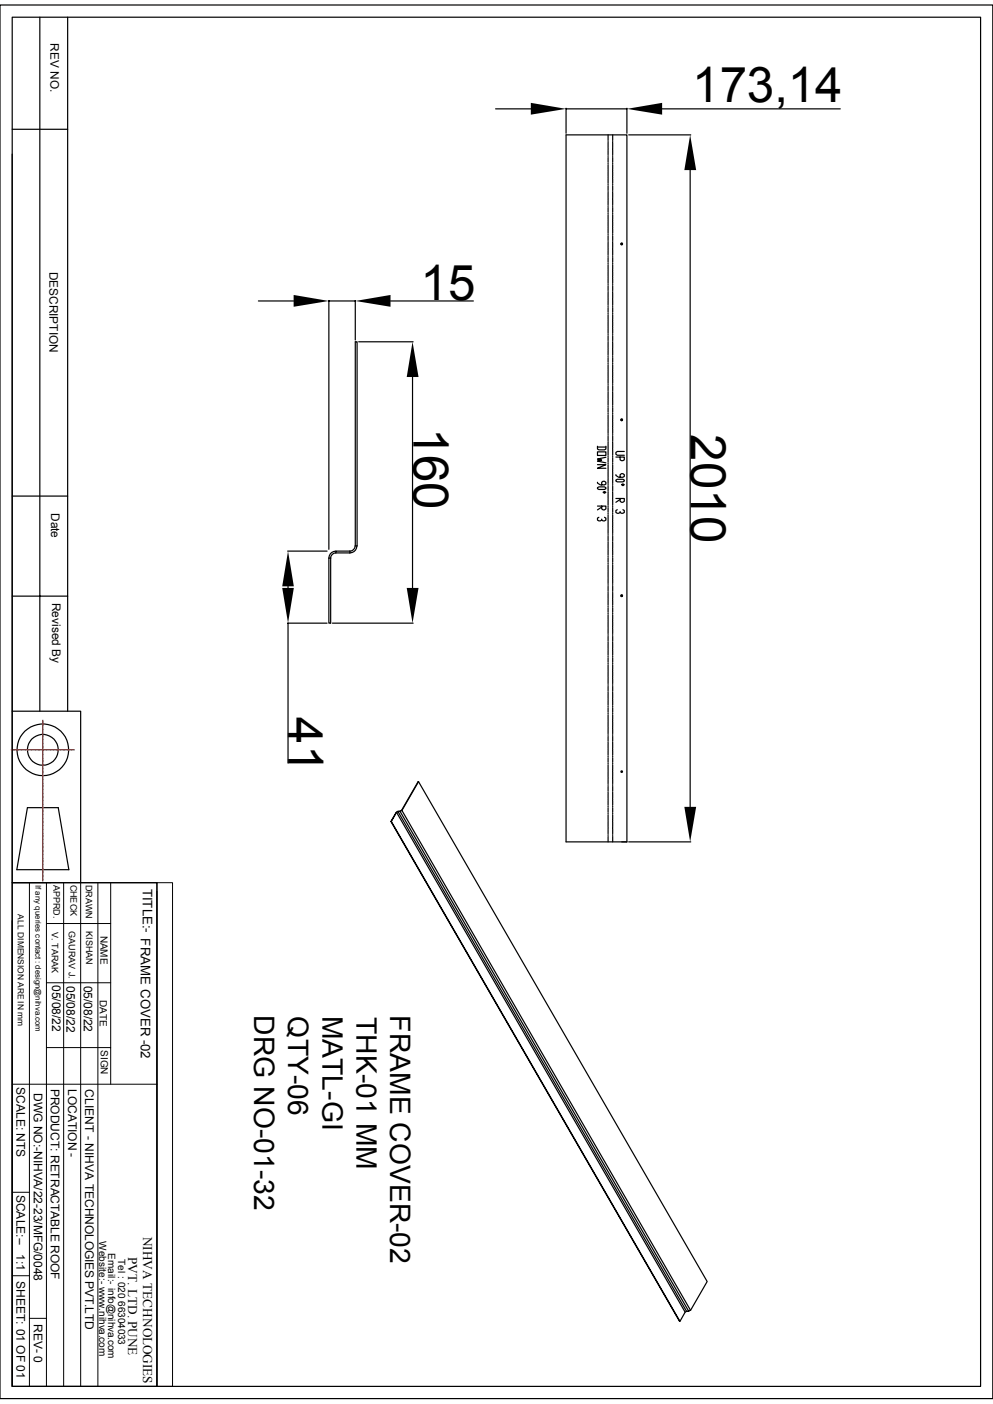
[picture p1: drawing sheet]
<svg xmlns="http://www.w3.org/2000/svg" width="210mm" height="297mm" viewBox="0 0 210 297" stroke-linecap="round" stroke-linejoin="round" font-family="sans-serif">
<g fill="none" stroke="#000" stroke-width=".25">
<path d="M0 1.1h210v294.8h-210zM2.6 3.6h204.8v289.7h-204.8zM8.4 3.6v146.9M14.3 3.6v146.9M2.6 32.6v117.9h14.5v36.2M2.6 27.3h11.7M104.8 23h7.5M119.7 28.5h12.9v149.6h-12.9zM119.7 22.9v5.3M119.7 23h12.9M128.6 28.5v1.2M128.6 29.9v.2"/>
<path d="M128.6 30.3v.9M128.6 31.4v.2M128.6 31.8v.9M128.6 32.9v.2M128.6 33.3v.9M128.6 34.5v.1M128.6 34.8v1M128.6 35.9v.3M128.6 36.3v1M128.6 37.5v.2M128.6 37.8v1M128.6 39v.2"/>
<path d="M128.6 39.4v.9M129.6 28.5v1.2M129.6 29.9v.2M129.6 30.3v.9M129.6 31.4v.2M129.6 31.8v.9M129.6 32.9v.2M129.6 33.3v.9M129.6 34.5v.1M129.6 34.8v1M129.6 35.9v.3M129.6 36.3v1"/>
<path d="M129.6 37.5v.2M129.6 37.8v1M129.6 39v.2M129.6 39.4v.9M132.6 22.9v5.3M133 28.5h13.1M140 23h37.7M146 36v134.7M128.6 40.5v.2M128.6 40.9v.9M128.6 42v.2M128.6 42.4v.9"/>
<path d="M128.6 43.5v.2M128.6 43.9v.9M128.6 45v.2M128.6 45.4v1M128.6 46.5v.2M128.6 46.9v1M128.6 48v.3M128.6 48.4v1M128.6 49.6v.1M128.6 50v.9M128.6 51.1v.2M128.6 51.4v1"/>
<path d="M128.6 52.6v.2M128.6 53v.9M128.6 54.1v.2M128.6 54.5v.9M128.6 55.6v.2M128.6 56v.9M128.6 57.1v.2M128.6 57.5v1M128.6 58.6v.2M128.6 59v.9M129.6 40.5v.2M129.6 40.9v.9"/>
<path d="M129.6 42v.2M129.6 42.4v.9M129.6 43.5v.2M129.6 43.9v.9M129.6 45v.2M129.6 45.4v1M129.6 46.5v.2M129.6 46.9v1M129.6 48v.3M129.6 48.4v1M129.6 49.6v.1M129.6 50v.9"/>
<path d="M129.6 51.1v.2M129.6 51.4v1M129.6 52.6v.2M129.6 53v.9M129.6 54.1v.2M129.6 54.5v.9M129.6 55.6v.2M129.6 56v.9M129.6 57.1v.2M129.6 57.5v1M129.6 58.6v.2M129.6 59v.9"/>
<path d="M54.7 63.7h7.4M69.6 63.6v52.6M69.6 63.7h5.5M75.1 72.3h.4v43.2h-.4zM75.1 63.6v8.3M75.9 72.3h11.5M82.6 63.7h17.5M87.2 79.8v44.6M128.6 60.2v.1M128.6 60.5v1M128.6 61.7v.1M128.6 62v1"/>
<path d="M128.6 63.2v.2M128.6 63.5v1M128.6 64.7v.2M128.6 65.1v.9M128.6 66.2v.2M128.6 66.6v.9M128.6 67.7v.2M128.6 68.1v.9M128.6 69.2v.2M128.6 69.6v.9M128.6 70.7v.2M128.6 71.1v1"/>
<path d="M128.6 72.3v.1M128.6 72.6v1M128.6 73.7v.3M128.6 74.1v1M128.6 75.3v.1M128.6 75.6v1M128.6 76.8v.2M128.6 77.2v.9M128.6 78.3v.2M128.6 78.7v.9M128.6 79.8v.2M129.6 60.2v.1"/>
<path d="M129.6 60.5v1M129.6 61.7v.1M129.6 62v1M129.6 63.2v.2M129.6 63.5v1M129.6 64.7v.2M129.6 65.1v.9M129.6 66.2v.2M129.6 66.6v.9M129.6 67.7v.2M129.6 68.1v.9M129.6 69.2v.2"/>
<path d="M129.6 69.6v.9M129.6 70.7v.2M129.6 71.1v1M129.6 72.3v.1M129.6 72.6v1M129.6 73.7v.3M129.6 74.1v1M129.6 75.3v.1M129.6 75.6v1M129.6 76.8v.2M129.6 77.2v.9M129.6 78.3v.2"/>
<path d="M129.6 78.7v.9M129.6 79.8v.2M126.4 95.6h1.7v.8h-1.7zM126.4 94.4v.6l.3 .2h1.1l.3-.2v-.6M126.4 98.3h1.7l-1.7 .8h1.7M126.4 94.6h1.7M128.1 96.7l-1.7 .4 .9 .2-.9 .2 1.7 .4M128.6 80.2v.9M128.6 81.3v.2M128.6 81.7v.9M128.6 82.8v.2M128.6 83.2v1"/>
<path d="M128.6 84.3v.2M128.6 84.7v.9M128.6 85.9v.1M128.6 86.2v1M128.6 87.4v.1M128.6 87.8v.9M128.6 88.9v.2M128.6 89.2v1M128.6 90.4v.2M128.6 90.8v.9M128.6 91.9v.2M128.6 92.3v.9"/>
<path d="M128.6 93.4v.2M128.6 93.8v.9M128.6 94.9v.2M128.6 95.3v.9M128.6 96.4v.2M128.6 96.8v.9M128.6 98v.1M128.6 98.3v1M128.6 99.4v.3M128.6 99.8v1M129.6 80.2v.9M129.6 81.3v.2"/>
<path d="M129.6 81.7v.9M129.6 82.8v.2M129.6 83.2v1M129.6 84.3v.2M129.6 84.7v.9M129.6 85.9v.1M129.6 86.2v1M129.6 87.4v.1M129.6 87.8v.9M129.6 88.9v.2M129.6 89.2v1M129.6 90.4v.2"/>
<path d="M129.6 90.8v.9M129.6 91.9v.2M129.6 92.3v.9M129.6 93.4v.2M129.6 93.8v.9M129.6 94.9v.2M129.6 95.3v.9M129.6 96.4v.2M129.6 96.8v.9M129.6 98v.1M129.6 98.3v1M129.6 99.4v.3"/>
<path d="M129.6 99.8v1M130.3 96.7h1.7v.6l-.3 .2-.6-.2v-.6M132 95.5h-1.4l-.3 .2v.4l.3 .2h1.4M2.6 104.9h11.7M60.8 116.6h8.4M69.6 118.1v13.7h.3v-13.7M69.6 118.1h.3M71 116.6a1.48 1.48 0 0 0-1.4 1.5M71 117a1.12 1.12 0 0 0-1.1 1.1M71 117h3M74 116.6h-3v.4M74 116.6v.4"/>
<path d="M75.1 115.5a1.12 1.12 0 0 1-1.1 1.1M75.5 115.5a1.48 1.48 0 0 1-1.5 1.5M126.4 107.1h1.7v.6l-.5 .2-.3-.2v-.6M126.4 103.2l.3-.2h1.1l.3 .2v.2l-.3 .1h-1.1l-.3-.1zM126.4 102v.2l.6 .4h.8l.3-.2v-.4l-.5-.2-.3 .2v.6M126.7 109.4l-.3 .2v.4l.3 .2 .6-.2M127.3 107.3l-.9 .6M127.6 104.1l.2-.1 .3 .1-.3 .3zM127.8 109.4l.3 .2v.4l-.5 .2-.3-.2v-.2M128.6 101v.2M128.6 101.3v1M128.6 102.5v.2"/>
<path d="M128.6 102.9v.9M128.6 104v.2M128.6 104.4v.9M128.6 105.5v.2M128.6 105.9v.9M128.6 107v.2M128.6 107.4v.9M128.6 108.5v.2M128.6 108.9v1M128.6 110v.2M128.6 110.4v1M128.6 111.5v.3"/>
<path d="M128.6 111.9v1M128.6 113.1v.1M128.6 113.5v.9M128.6 114.6v.2M128.6 114.9v1M128.6 116.1v.2M128.6 116.5v.9M128.6 117.6v.2M128.6 118v.9M128.6 119.1v.2M128.6 119.5v.9M129.6 101v.2"/>
<path d="M129.6 101.3v1M129.6 102.5v.2M129.6 102.9v.9M129.6 104v.2M129.6 104.4v.9M129.6 105.5v.2M129.6 105.9v.9M129.6 107v.2M129.6 107.4v.9M129.6 108.5v.2M129.6 108.9v1M129.6 110v.2"/>
<path d="M129.6 110.4v1M129.6 111.5v.3M129.6 111.9v1M129.6 113.1v.1M129.6 113.5v.9M129.6 114.6v.2M129.6 114.9v1M129.6 116.1v.2M129.6 116.5v.9M129.6 117.6v.2M129.6 118v.9M129.6 119.1v.2"/>
<path d="M129.6 119.5v.9M130.3 101.6l.3-.2h1.1l.3 .2v.2l-.3 .1h-1.1l-.3-.1zM130.3 100.4v.2l.6 .4h.8l.3-.2v-.4l-.6-.2-.3 .2v.6M130.3 105.5h1.7v.5l-.6 .3-.3-.3v-.5M130.6 107.8l-.3 .2v.4l.3 .2 .5-.2M131.1 105.7l-.8 .6M131.4 102.5l.3-.1 .3 .1-.3 .2zM131.7 107.8l.3 .2v.4l-.6 .2-.3-.2v-.2M2.6 126.1h11.7M60.8 131.8h8.4M60.9 124v.4M60.9 131.8v29.6"/>
<path d="M70.3 131.8h17.1M128.6 120.6v.2M128.6 121v1M128.6 122.1v.2M128.6 122.5v.9M128.6 123.7v.1M128.6 124v1M128.6 125.2v.1M128.6 125.5v1M128.6 126.7v.2M128.6 127v1M128.6 128.2v.2"/>
<path d="M128.6 128.6v.9M128.6 129.7v.2M128.6 130.1v.9M128.6 131.2v.2M128.6 131.6v.9M128.6 132.7v.2M128.6 133.1v.9M128.6 134.2v.2M128.6 134.6v1M128.6 135.8v.1M128.6 136.1v1M128.6 137.2v.3"/>
<path d="M128.6 137.6v1M128.6 138.8v.1M128.6 139.1v1M129.6 120.6v.2M129.6 121v1M129.6 122.1v.2M129.6 122.5v.9M129.6 123.7v.1M129.6 124v1M129.6 125.2v.1M129.6 125.5v1M129.6 126.7v.2"/>
<path d="M129.6 127v1M129.6 128.2v.2M129.6 128.6v.9M129.6 129.7v.2M129.6 130.1v.9M129.6 131.2v.2M129.6 131.6v.9M129.6 132.7v.2M129.6 133.1v.9M129.6 134.2v.2M129.6 134.6v1M129.6 135.8v.1"/>
<path d="M129.6 136.1v1M129.6 137.2v.3M129.6 137.6v1M129.6 138.8v.1M129.6 139.1v1M2.6 150.5v36.2M128.6 140.3v.2M128.6 140.7v.9M128.6 141.8v.2M128.6 142.2v.9M128.6 143.3v.2M128.6 143.7v.9"/>
<path d="M128.6 144.8v.2M128.6 145.2v.9M128.6 146.3v.2M128.6 146.7v1M128.6 147.8v.2M128.6 148.2v.9M128.6 149.4v.1M128.6 149.7v1M128.6 150.9v.1M128.6 151.3v.9M128.6 152.4v.2M128.6 152.7v1"/>
<path d="M128.6 153.9v.2M128.6 154.3v.9M128.6 155.4v.2M128.6 155.8v.9M128.6 156.9v.2M128.6 157.3v.9M128.6 158.4v.2M128.6 158.8v.9M128.6 159.9v.2M129.6 140.3v.2M129.6 140.7v.9M129.6 141.8v.2"/>
<path d="M129.6 142.2v.9M129.6 143.3v.2M129.6 143.7v.9M129.6 144.8v.2M129.6 145.2v.9M129.6 146.3v.2M129.6 146.7v1M129.6 147.8v.2M129.6 148.2v.9M129.6 149.4v.1M129.6 149.7v1M129.6 150.9v.1"/>
<path d="M129.6 151.3v.9M129.6 152.4v.2M129.6 152.7v1M129.6 153.9v.2M129.6 154.3v.9M129.6 155.4v.2M129.6 155.8v.9M129.6 156.9v.2M129.6 157.3v.9M129.6 158.4v.2M129.6 158.8v.9M129.6 159.9v.2"/>
<path d="M5.8 170.9h6.5l2.3 13.1h-11zM82.7 173.8l61.1 105.7-61-105.7 1.1-2-1.1 2M84.2 171.7h.4l61.1 105.7h-.5zM84.2 171.7l-.3 .1 61 105.8-1.1 1.9M84.2 171.7h.4M84.2 171.7l-.3 .2M84.9 171.4l3.6-6-3.5 6M84.9 171.4h.1M85 171.4l-.4 .2 .3-.2M88.5 165.4l61.1 105.7-3.6 6.1-61-105.8M128.6 177v1.1M128.6 160.3v.9"/>
<path d="M128.6 161.5v.1M128.6 161.8v1M128.6 162.9v.3M128.6 163.3v1M128.6 164.5v.2M128.6 164.8v1M128.6 166v.2M128.6 166.4v.9M128.6 167.5v.2M128.6 167.9v.9M128.6 169v.2M128.6 169.4v.9"/>
<path d="M128.6 170.5v.2M128.6 170.9v.9M128.6 172v.2M128.6 172.4v1M128.6 173.5v.2M128.6 173.9v1M128.6 175v.3M128.6 175.4v1M128.6 176.6v.1M129.6 177v1.1M129.6 160.3v.9M129.6 161.5v.1"/>
<path d="M129.6 161.8v1M129.6 162.9v.3M129.6 163.3v1M129.6 164.5v.2M129.6 164.8v1M129.6 166v.2M129.6 166.4v.9M129.6 167.5v.2M129.6 167.9v.9M129.6 169v.2M129.6 169.4v.9M129.6 170.5v.2"/>
<path d="M129.6 170.9v.9M129.6 172v.2M129.6 172.4v1M129.6 173.5v.2M129.6 173.9v1M129.6 175v.3M129.6 175.4v1M129.6 176.6v.1M133 178.1h13.1M2.6 186.7h30.6v106.6h-30.6zM2.6 194.8v98.5M145.2 277.4l-.3 .2"/>
<path d="M146 277.2l-.3 .2"/>
<circle cx="131.5" cy="51.6" r=".17"/>
<circle cx="131.5" cy="88.8" r=".17"/>
<circle cx="131.5" cy="126" r=".17"/>
<circle cx="9.1" cy="158.6" r="5.5"/>
<circle cx="9.1" cy="158.6" r="3.3"/>
<circle cx="131.5" cy="163.2" r=".17"/>
</g>
<path d="M112.3 21.8l7.4 1.2-7.4 1.3zM132.6 23l7.4-1.2v2.5zM146 28.5l1.2 7.5h-2.5zM62.1 62.4l7.5 1.3-7.5 1.2zM75.1 63.7l7.5-1.3v2.5zM87.2 72.3l1.3 7.5h-2.5zM60.9 116.6l1.2 7.4h-2.4zM59.7 124.4h2.4l-1.2 7.4zM86 124.4h2.5l-1.3 7.4zM144.7 170.7h2.5l-1.2 7.4z" fill="#000"/>
<g fill="none" stroke="#000" stroke-width=".21">
<path d="M2.6 186.7h30.6M6.2 186.7v106.6M9.8 195.4h13.6M9.8 186.7v106.6M13.5 186.7v106.6M17.1 186.7v106.6M20.7 186.7v106.6M23.4 186.7v42.7M33.2 186.7h3.3v106.6h-3.3zM33.2 188.6v104.7M9.8 207.9h13.6M2.6 229.4h30.6"/>
<path d="M9.8 221.6h13.6M2.6 252.2h3.6M2.6 269.9h3.6M6.2 278.9h3.6"/>
</g>
<g fill="none" stroke="#f00" stroke-width=".25">
<path d="M2.4 158.6h.5M3 158.6h.1M3.1 158.6h.5M3.7 158.6h.1M3.9 158.6h.5M4.5 158.6h.1M4.7 158.6h.4M5.2 158.6h.1M5.4 158.6h.5M6 158.6h.1M6.2 158.6h.4M6.7 158.6h.1"/>
<path d="M6.9 158.6h.5M7.5 158.6h.1M7.7 158.6h.5M8.3 158.6h.1M8.4 158.6h.5M9 158.6h.1M9.1 152.4v.2M9.1 152.7v.1M9.1 152.9v.5M9.1 153.5h.1M9.1 153.6v.5M9.1 154.2v.1"/>
<path d="M9.1 154.4v.5M9.1 155v.1M9.1 155.2v.4M9.1 155.7v.1M9.1 155.9v.5M9.1 156.5h.1M9.1 156.7v.4M9.1 157.2v.1M9.1 157.4v.5M9.1 158v.1M9.1 158.2v.5M9.1 158.8h.1"/>
<path d="M9.1 158.9v.5M9.1 159.5v.1M9.1 159.7v.4M9.2 158.6h.5M9.8 158.6h.1M9.9 158.6h.5M10.5 158.6h.1M10.7 158.6h.5M11.3 158.6h.1M11.5 158.6h.4M12 158.6h.1M12.2 158.6h.5"/>
<path d="M12.8 158.6h.1M13 158.6h.5M13.5 158.6h.1M13.7 158.6h.5M14.3 158.6h.1M14.5 158.6h.4M15.1 158.6h.1M15.2 158.6h.5M9.1 160.3v.1M9.1 160.4v.5M9.1 161v.1M9.1 161.2v.5"/>
<path d="M9.1 161.8h.1M9.1 162v.4M9.1 162.5v.1M9.1 162.7v.5M9.1 163.3v.1M9.1 163.4v.6M9.1 164v.1M9.1 164.2v.5M9.1 164.8v.1M9.1 165v.4M9.1 165.6v.1M9.1 165.7v.5"/>
<path d="M9.1 166.3v.1M9.1 166.5v.5M9.1 167v.1M9.1 167.3v.4M9.1 167.8v.1M9.1 168v.5M9.1 168.6v.1M9.1 168.7v.5M9.1 169.3v.1M9.1 169.5v.5M9.1 170.1v.1M9.1 170.3v.4"/>
<path d="M9.1 170.9h.1M9.1 171v.5M9.1 171.6v.1M9.1 171.8v.5M9.1 172.3v.1M9.1 172.6v.4M9.1 173.1v.1M9.1 173.3v.5M9.1 173.9h.1M9.1 174v.5M9.1 174.6v.1M9.1 174.8v.5"/>
<path d="M9.1 175.4v.1M9.1 175.6v.4M9.1 176.1v.1M9.1 176.3v.5M9.1 176.9v.1M9.1 177.1v.4M9.1 177.6v.1M9.1 177.8v.5M9.1 178.4v.1M9.1 178.6v.5M9.1 179.2h.1M9.1 179.3v.5"/>
<path d="M9.1 179.9v.1M9.1 180.1v.5M9.1 180.7v.1M9.1 180.8v.5M9.1 181.4v.1M9.1 181.6v.5M9.1 182.2v.1M9.1 182.4v.4M9.1 182.9v.1M9.1 183.1v.5M9.1 183.7v.1M9.1 183.9v.5"/>
<path d="M9.1 184.4v.1M9.1 184.6v.5M9.1 185.2v.1M9.1 185.4v.4M9.1 186v.1M9.1 186.1v.3"/>
</g>
<g font-size="10.4">
<text x="146.4" y="21.5">173,14</text>
<text x="88.9" y="63.5">15</text>
<text x="87.4" y="90.5" transform="rotate(90 87.4 90.5)">160</text>
<text x="146.1" y="91.9" transform="rotate(90 146.1 91.9)">2010</text>
<text x="61" y="151.7" transform="rotate(90 61 151.7)">41</text>
</g>
<g font-size="6">
<text x="53.8" y="214.8" transform="rotate(90 53.8 214.8)">DRG NO-01-32</text>
<text x="61" y="215" transform="rotate(90 61 215)">QTY-06</text>
<text x="68.2" y="214.8" transform="rotate(90 68.2 214.8)">MATL-GI</text>
<text x="75.4" y="215.1" transform="rotate(90 75.4 215.1)">THK-01 MM</text>
<text x="82.5" y="214.8" transform="rotate(90 82.5 214.8)">FRAME COVER-02</text>
</g>
<g font-size="2.8">
<text x="30.2" y="188" transform="rotate(90 30.2 188)">TITLE:- FRAME COVER -02</text>
<text x="30.3" y="261.6" transform="rotate(90 30.3 261.6)">NIHVA TECHNOLOGIES</text>
<text x="27.1" y="265.9" transform="rotate(90 27.1 265.9)">PVT. LTD. PUNE</text>
</g>
<g font-size="2.5">
<text x="10.7" y="9.2" transform="rotate(90 10.7 9.2)">REV NO.</text>
<text x="10.5" y="57.5" transform="rotate(90 10.5 57.5)">DESCRIPTION</text>
<text x="10.8" y="108.5" transform="rotate(90 10.8 108.5)">Date</text>
<text x="11" y="127.5" transform="rotate(90 11 127.5)">Revised By</text>
<text x="11" y="208.4" transform="rotate(90 11 208.4)">05/08/22</text>
<text x="14.1" y="208.5" transform="rotate(90 14.1 208.5)">05/08/22</text>
<text x="17.7" y="208.5" transform="rotate(90 17.7 208.5)">05/08/22</text>
<text x="3.5" y="230" transform="rotate(90 3.5 230)">SCALE: NTS</text>
<text x="7.2" y="231.2" transform="rotate(90 7.2 231.2)">DWG NO:-NIHVA/22-23/MFG/0048</text>
<text x="10.8" y="230.3" transform="rotate(90 10.8 230.3)">PRODUCT: RETRACTABLE ROOF</text>
<text x="14.4" y="230.3" transform="rotate(90 14.4 230.3)">LOCATION -</text>
<text x="18" y="230.4" transform="rotate(90 18 230.4)">CLIENT - NIHVA TECHNOLOGIES PVT.LTD</text>
<text x="3.5" y="252.7" transform="rotate(90 3.5 252.7)">SCALE:--</text>
<text x="3.5" y="265.3" transform="rotate(90 3.5 265.3)">1:1</text>
<text x="3.5" y="271" transform="rotate(90 3.5 271)">SHEET: 01 OF 01</text>
<text x="7.2" y="280" transform="rotate(90 7.2 280)">REV- 0</text>
</g>
<g font-size="2.1">
<text x="21.3" y="197.9" transform="rotate(90 21.3 197.9)">NAME</text>
<text x="21.1" y="211.5" transform="rotate(90 21.1 211.5)">DATE</text>
<text x="21.3" y="222.1" transform="rotate(90 21.3 222.1)">SIGN</text>
<text x="21" y="262.6" transform="rotate(90 21 262.6)">Website:- www.nihva.com</text>
<text x="22.9" y="265" transform="rotate(90 22.9 265)">Email:- info@nihva.com</text>
<text x="25" y="266.3" transform="rotate(90 25 266.3)">Tel : 020 66304033</text>
</g>
<g font-size="1.9">
<text x="11.3" y="187.2" transform="rotate(90 11.3 187.2)">APPRD.</text>
<text x="14.9" y="187.1" transform="rotate(90 14.9 187.1)">CHECK</text>
<text x="18.1" y="187.2" transform="rotate(90 18.1 187.2)">DRAWN</text>
<text x="11" y="197.1" transform="rotate(90 11 197.1)">V. TARAK</text>
<text x="14.6" y="197" transform="rotate(90 14.6 197)">GAURAV J.</text>
<text x="18.2" y="197" transform="rotate(90 18.2 197)">KISHAN</text>
</g>
<text font-size="1.8" x="3.8" y="193.4" transform="rotate(90 3.8 193.4)">ALL DIMENSION ARE IN mm</text>
<text font-size="1.7" x="7.5" y="187.2" transform="rotate(90 7.5 187.2)">If any queries contact : design@nihva.com</text>
</svg>
